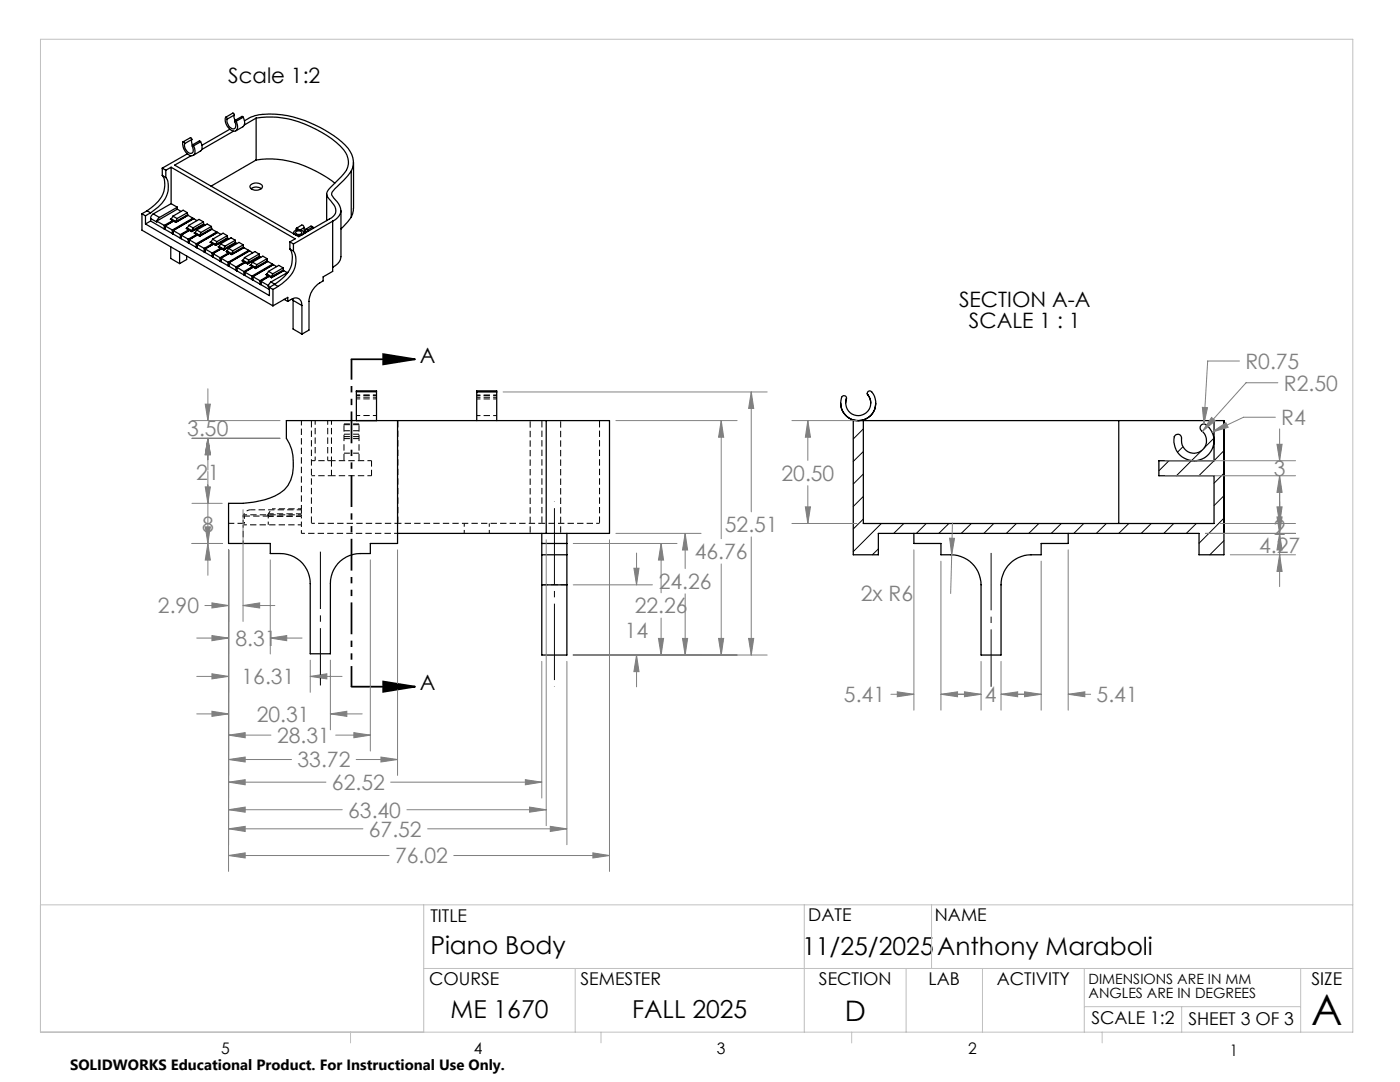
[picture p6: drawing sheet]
<svg xmlns="http://www.w3.org/2000/svg" width="279mm" height="216mm" viewBox="0 0 279 216" stroke-linecap="round" stroke-linejoin="round" font-family="sans-serif">
<g fill="none" stroke="#000" stroke-width=".2" stroke-dasharray="1.3 .6" stroke-dashoffset=".5" stroke-linecap="butt">
<path d="M71.2 79.3h4M71.2 78.8h4M71.2 79.6h4M75.2 78.9h-4M99.2 79.3h-4M99.2 78.8h-4M99.2 79.6h-4M99.2 78.9h-4M62.2 94.9h4M62.2 91.9h4M71.2 82.9h4M95.2 82.9h4"/>
<path d="M48.5 104.7h11.7M60.2 101.7v1M108.2 104.4h-28.8"/>
</g>
<path d="M62.2 83.9v20.5M68.7 84.7v7.2M71.7 84.7v7.2M79.4 83.9v20.5M105.8 83.9v22.5M108.2 83.9v20.5M111.9 106.4v-22.5M119.7 104.4v-20.5" fill="none" stroke="#000" stroke-width=".2" stroke-dasharray="1.3 .6" stroke-dashoffset="-.1" stroke-linecap="butt"/>
<path d="M48.5 104.4v-1.2M48.6 102.7h11.6M53.5 102.5l.8-1M54.3 101.5h5.9M62.2 104.4h17.2M79.4 106.4h-19.2M92.7 104.4v2M97.7 106.4v-2M119.7 104.4h-11.5" fill="none" stroke="#000" stroke-width=".2" stroke-dasharray="1.3 .6" stroke-dashoffset=".6" stroke-linecap="butt"/>
<path d="M66.2 94.9v-3M68.7 90.4h3M71.7 84.7h-3M71.7 87.1h-3M71.7 87.5h-3M71.7 86h-3M71.7 84.6h-3M71.7 86.6h-3M74.2 94.9v-3M48.5 104.4h-2.9" fill="none" stroke="#000" stroke-width=".2" stroke-dasharray="1.3 .6" stroke-dashoffset=".1" stroke-linecap="butt"/>
<path d="M60.2 83.9v17.8M50 101.7h10.2" fill="none" stroke="#000" stroke-width=".2" stroke-dasharray="1.3 .6" stroke-dashoffset=".3" stroke-linecap="butt"/>
<path d="M62.9 83.9v8M65.4 91.9v-8M66.2 94.9h8M66.2 91.9h8M66.2 91.9v-8M50 101.7a1.5 1.5 0 0 0-1.5 1.5" fill="none" stroke="#000" stroke-width=".2" stroke-dasharray="1.3 .6" stroke-dashoffset=".4" stroke-linecap="butt"/>
<path d="M48.5 104.7v3.7M48.8 103v1.4" fill="none" stroke="#000" stroke-width=".2" stroke-dasharray="1.3 .6" stroke-dashoffset=".7" stroke-linecap="butt"/>
<path d="M53.5 103v1.7M60.2 104.7v1.7M60.2 103v1.7" fill="none" stroke="#000" stroke-width=".2" stroke-dasharray="1.3 .6" stroke-dashoffset=".9" stroke-linecap="butt"/>
<path d="M68.7 84.6v.1M71.7 84.6v.1M48.5 102.7h.1M48.5 102.7v.5M48.5 104.4h.3M48.8 103l-.3-.3M53.5 103l-.2-.3M53.5 102.5v.5M60.2 103v-.3M108.2 116.7h5" fill="none" stroke="#000" stroke-width=".2" stroke-dasharray="1.3 .6" stroke-linecap="butt"/>
<path d="M53.5 103h6.7M53.5 103h-4.7M60.2 102.5h-6.7" fill="none" stroke="#000" stroke-width=".2" stroke-dasharray="1.3 .6" stroke-dashoffset=".2" stroke-linecap="butt"/>
<g fill="none" stroke="#000" stroke-width=".25">
<path d="M32.4 35a4.2 4.2 0 0 1-.2 4.3l-1.3 1.6-1.5 1.2M32.4 33.5l.7 .5M32.4 35l.7 .4M32.4 33.5v1.5M33.1 35.4a4.2 4.2 0 0 1-.2 4.3l-1.3 1.6-1.5 1.2M33.1 34v1.4M34.1 33.4l24.8 14.3-1 .6M34.1 33.4l-1 .6M34.1 33.4v7.2M36.9 28.6a.25 .25 0 0 0-.1-.2 .25 .25 0 0 0-.3-.1 2.38 2.38 0 0 0 1.8 2.8 .99 .99 0 0 0 .5-1.5l-.2-.5M36.9 28.6a1.63 1.63 0 0 0 1.3 2 1.08 1.08 0 0 0 .1-1.6l.2-.1 .1 .2M37.4 30.7l-5 2.8"/>
<path d="M38.3 27.8l-.1 .4 .2 .7M38.3 27.8l-.3-.4-1.5 .9M38.3 27.8l-1.4 .8M40 28.3a1.43 1.43 0 0 1 0 1.9l-1.4 .8M40 28.3l-.2-.2-1.4 .8M40 28.3l-1.4 .8M45.3 23.8l-.1-.4a1.3 1.3 0 0 0 .1 1.6 1.54 1.54 0 0 0 1.8 1 1.52 1.52 0 0 0 0-1.8M45.3 23.8a1.62 1.62 0 0 0 1.4 1.9 1.25 1.25 0 0 0 .1-1.6l.1-.1 .2 .2M45.9 25.8l-5.6 3.2M46.6 26.2l-6.3 3.6M46.7 23v.5l.2 .5M46.7 23l-.2-.5-1.5 .9"/>
<path d="M46.7 23l-1.4 .8M48.5 23.4a1.49 1.49 0 0 1 0 1.9l-1.4 .8M48.5 23.4l-.2-.2-1.5 .9M48.5 23.4l-1.4 .8M48.8 24.1a8.5 8.5 0 0 1 6.2-1.3 23.4 23.4 0 0 1 14.5 6.8 4.1 4.1 0 0 1 .6 4.5M50 36.9a1.59 1.59 0 0 1 2.4 .3 1.45 1.45 0 0 1-2.5 .1zM50.1 37.6a1.77 1.77 0 0 1 2 0M51.1 23.6a19 19 0 0 1 13.1 2.8 12.5 12.5 0 0 1 5.1 4.6 3.6 3.6 0 0 1-1.2 4.3 14.9 14.9 0 0 0-2.9 3.2 1.68 1.68 0 0 0 .9 1.6l.3 .4a1.83 1.83 0 0 1-.7 3.2l-6.1 3.5-24.7-14.3 3.2-1.8M51.1 31.9a20.5 20.5 0 0 1 15.7 4.6M51.1 23.6l-2.3 1.3M51.1 31.9l-9 5.2M51.1 23.6v8.3"/>
<path d="M65.2 38.7v5.3M70.1 34.1l-.7 1-3.1 3.2a.88 .88 0 0 0 .3 1.2 3.1 3.1 0 0 1 1.3 3.2 3.1 3.1 0 0 1-1.5 1.4M70.1 34.1v9.3M70.6 32.4v9.2M28.3 42.7v3.2l26.2 15.1M28.3 42.7l.7 .4M29 43.1v1.6M29 44.7l24.8 14.3v-1.6M29.4 42.1l-1.1 .6M29.4 42.1l.7 .4M30.1 42.5l-1.1 .6M30.1 44.1l2.7 1.6"/>
<path d="M30.1 44.1l-1.1 .6M30.1 43.6v.5M30.1 43.6l1.2 .7v-.2M30.6 42.7l-.4 .4-.1 .5M30.6 42.7l1.2 .7M31.3 44.1l1.5 .9M31.3 44.1h.1M31.8 43.4l-.5 .7M32.8 45.7l.1 .1M32.8 45l.1 .1M32.8 45v.7M32.9 45.1h.1"/>
<path d="M32.9 45.1v.7M32.9 45.8l1.5 .8M32.9 45.1l1.5 .8M34 43.7l1.1 .6M34 43.7l.5 .3M34.1 49.2v2.4l1.7 1M34.1 40.6l1.3 .7M34.1 40.6l-3.5 2.1M34.2 43.7l.9 .5M34.2 43.7v.1M34.2 43.6l-.2 .1M34.4 46.6h.1"/>
<path d="M34.4 45.9l.1 .1M34.4 45.9v.7M34.5 44l.1 .1M34.5 44l-1.7 1M34.5 46l.1 .7M34.5 46h.1M34.5 43.1l-.3 .6M34.5 43.1l.8 .5M34.6 46.7l1.4 .8M34.6 46l1.4 .8M34.6 46v.7M34.6 44.1l-1.7 1"/>
<path d="M34.6 44.1l.5 .3M35.1 44.3v.1M35.1 44.2v.1M35.3 43.6l-.2 .6M35.4 41.7l.7 .5M35.4 41.3v.4M35.4 41.7l-4.1 2.4M35.4 41.3l-3.6 2.1M35.8 50.3v2.3M36 47.5h.1M36 46.8l.1 .1M36 46.8v.7"/>
<path d="M36.1 46.9l.1 .7M36.1 46.9h.1M36.2 47.6l1.4 .8M36.2 46.9l1.4 .8M36.2 46.9v.7M37.2 45.6l.6 .3M37.2 45.6l.4 .3M37.3 51.1v.7l-1.5 .8M37.4 45.5l.9 .5M37.4 45.5v.1M37.4 42.4v.5M37.4 42.4l-.9-.5-2 1.2"/>
<path d="M37.4 42.4l-2.1 1.2M37.4 45.5l-.2 .1M37.4 42.9v.1M37.4 42.9l-2.3 1.3M37.5 43h.1M37.5 43l-2.4 1.4M37.5 43l1 .5M37.6 48.4h.1M37.6 47.7l.1 .1M37.6 47.7v.7M37.6 45.9h.2M37.6 45.9l-1.6 .9"/>
<path d="M37.7 45l.8 .5M37.7 45l-.3 .5M37.7 47.8v.7M37.7 47.8h.1M37.7 48.5l1.5 .9M37.7 47.8l1.5 .8M37.8 45.9v.1M37.8 45.9l-1.7 1M37.8 45.9l.5 .3M37.8 46l-1.6 .9M38.3 46.2h.1M38.3 46v.2"/>
<path d="M38.5 43.5l.1 .1M38.5 43.5l-4.1 2.4M38.5 45.5l-.2 .5M38.6 43.6h.1M38.7 43.6l-4.2 2.4M38.7 43.6l.6 .4M38.8 46.5l.6 .3M38.8 46.5l.4 .3M38.9 46.4l1 .6M38.9 46.4v.2M39 46.4l-.2 .1M39.2 49.4h.1"/>
<path d="M39.2 48.6l.1 .2M39.2 48.6v.8M39.2 46.8h.2M39.2 46.8l-1.6 .9M39.3 45.9l.8 .5M39.3 45.9l-.4 .5M39.3 49.4v.1M39.3 48.8v.7M39.3 48.8h.1M39.3 49.5l1.4 .8M39.3 48.8l1.4 .8M39.4 46.8l-1.7 1"/>
<path d="M39.4 46.8l.5 .3M39.9 47.1h.1M39.9 47v.1M40.1 46.4l-.2 .6M40.6 44.3v.4M40.6 44.3l-.9-.5-2 1.2M40.6 44.3l-2.1 1.2M40.6 44.7v.1M40.6 44.7l-2.3 1.3M40.7 44.8l-2.4 1.4M40.7 44.8l.2 .1M40.7 50.3h.2"/>
<path d="M40.7 49.6l.2 .1M40.7 49.6v.7M40.9 49.7v.7M40.9 49.7h.1M40.9 50.4l1.4 .8M40.9 49.7l1.4 .8M41.9 48.3l.6 .3M41.9 48.3l.5 .3M42.1 48.3l1 .5M42.1 48.3v.1M42.2 48.2l-.3 .1M42.2 45.2l-.9-.5-2 1.2"/>
<path d="M42.2 45.2v.4M42.2 45.2l-2.1 1.2M42.2 45.6v.2M42.2 45.6l-2.3 1.4M42.3 45.8l-2.4 1.3M42.3 45.8l1 .5M42.3 51.2h.2M42.3 50.5l.2 .1M42.3 50.5v.7M42.4 48.6l.2 .1M42.4 47.7l.9 .5M42.4 48.6l-1.7 1"/>
<path d="M42.4 47.7l-.3 .6M42.5 51.3h.1M42.5 50.6h.1M42.5 50.6v.7M42.5 51.3l1.4 .8M42.5 50.6l1.4 .8M42.6 48.7h.1M42.6 48.7l-1.7 1M42.6 48.7l.5 .3M43.1 48.9v.1M43.1 48.8v.1M43.3 46.3l.1 .1"/>
<path d="M43.3 46.3l-4.1 2.3M43.3 48.2l-.2 .6M43.4 46.4h.1M43.4 46.4l-4.1 2.4M43.4 46.4l.7 .4M43.6 49.2l.5 .4M43.6 49.2l.4 .3M43.7 49.2l1 .5M43.7 49.2v.1M43.7 49.1l-.1 .1M43.9 52.1h.2M43.9 51.4l.2 .1"/>
<path d="M43.9 51.4v.7M44 49.5l.2 .1M44 48.6l.9 .5M44 49.5l-1.7 1M44 48.6l-.3 .6M44.1 51.5v.7M44.1 51.5h.1M44.1 52.2l1.4 .8M44.1 51.5l1.4 .9M44.2 49.6l-1.7 1M44.2 49.6l.5 .3M44.7 49.8v.1"/>
<path d="M44.7 49.7v.1M44.9 49.1l-.2 .6M45.2 50.2l.5 .3M45.2 50.2l.4 .2M45.3 50.1l.9 .5M45.3 50.1v.1M45.3 50.1l-.1 .1M45.4 47l-.9-.5-2.1 1.2M45.4 47v.4M45.4 47l-2.1 1.2M45.4 47.4v.2M45.4 47.4l-2.3 1.4"/>
<path d="M45.5 47.6l-2.4 1.3M45.5 47.6l.2 .1M45.5 47.6l-2.4 1.4M45.5 53l.1 .1M45.5 52.4h.1M45.5 52.4v.6M45.6 50.4l.2 .1M45.6 50.4l-1.7 1M45.6 49.6l-.3 .5M45.6 49.6l.9 .5M45.6 52.4l.1 .7M45.6 52.4h.1"/>
<path d="M45.7 53.1l1.4 .8M45.7 52.4l1.4 .9M45.7 52.4v.7M45.8 50.5v.1M45.8 50.5l-1.7 1M45.8 50.5l.4 .3M45.8 50.6l-1.7 .9M45.8 50.6l.4 .2M46.2 50.8h.1M46.2 50.6v.2M46.5 50.1l-.3 .5M47 47.9l-.9-.5-2.1 1.2"/>
<path d="M47 47.9v.5M47 47.9l-2.1 1.2M47 48.4v.1M47 48.4l-2.3 1.3M47 48.5h.1M47 48.5l-2.3 1.3M47.1 48.5l.2 .1M47.1 48.5l-2.4 1.4M47.1 53.9l.1 .1M47.1 53.3h.1M47.1 53.3v.6M47.2 53.3h.1"/>
<path d="M47.2 53.3l.1 .7M47.3 54h.1M47.3 54l1.4 .9M47.3 53.3l1.4 .9M48.3 52l.6 .3M48.3 52l.5 .3M48.5 51.9l.9 .6M48.5 51.9v.2M48.5 51.9l-.2 .1M48.5 48.9l.1 .4M48.5 48.9l-.8-.5-2.1 1.2M48.5 48.9l-2 1.2"/>
<path d="M48.6 49.3v.1M48.6 49.3l-2.4 1.3M48.6 49.4h.1M48.6 49.4l-2.4 1.4M48.7 54.9h.1M48.7 54.2l.1 .1M48.7 49.4l.9 .6M48.7 54.2v.7M48.7 49.4l-2.5 1.4M48.8 52.3l.2 .1M48.8 52.3l-1.7 1M48.8 51.4l-.3 .5"/>
<path d="M48.8 51.4l.8 .5M48.8 54.9l.1 .1M48.8 54.3h.1M48.8 54.3l.1 .7M48.9 55l1.4 .8M48.9 54.3l1.4 .8M49 52.4h.1M49 52.4l-1.8 .9M49 52.4l.4 .2M49 52.4l.4 .3M49 52.4l-1.7 .9M49.4 52.6v.1"/>
<path d="M49.4 52.5v.1M49.6 50l.1 .1M49.6 51.9l-.2 .6M49.6 50l-4.1 2.4M49.8 50.1l-4.2 2.3M49.8 50.1l.6 .3M49.8 50.1l-4.1 2.3M49.9 53l.6 .2M49.9 53l.5 .2M50.1 52.8l.9 .6M50.1 52.8v.2M50.1 52.8l-.2 .2"/>
<path d="M50.3 55.8h.1M50.3 55.1l.1 .1M50.3 55.1v.7M50.4 53.2l.2 .1M50.4 53.2l-1.7 1M50.4 52.3l-.3 .5M50.4 52.3l.9 .5M50.4 55.8l.1 .1M50.4 55.2h.1M50.4 55.2v.6M50.5 55.9l1.4 .8M50.5 55.2l1.4 .8"/>
<path d="M50.5 55.2v.7M50.6 53.3h.1M50.6 53.3l-1.8 1M50.6 53.3l.4 .2M50.6 53.3l.4 .3M50.6 53.3l-1.7 1M51 53.5v.1M51 53.4v.1M51.3 52.8l-.3 .6M51.7 50.7l-.8-.5-2.1 1.2M51.7 50.7l.1 .4M51.7 50.7l-2.1 1.2"/>
<path d="M51.8 51.1v.2M51.8 51.1l-2.4 1.4M51.9 51.3l-2.5 1.3M51.9 51.3l.1 .1M51.9 51.3l-2.5 1.4M51.9 56.7h.1M51.9 56l.1 .1M51.9 56v.7M52 56.1l.1 .7M52 56.1h.1M52.1 56.8l1.7 1M52.1 56.1v.7"/>
<path d="M52.1 56.1l1.5 .9M53.1 54.8l.6 .3M53.1 54.8l.5 .2M53.3 54.7l.9 .5M53.3 54.7v.1M53.3 51.6v.4M53.3 51.6l-.8-.5-2.1 1.2M53.3 51.6l-2 1.2M53.3 54.7l-.2 .1M53.3 52v.2M53.3 52l-2.3 1.4M53.4 52.2l-2.4 1.3"/>
<path d="M53.4 52.2l1 .5M53.4 52.2l-2.4 1.4M53.6 55l.1 .1M53.6 57v.2M53.6 57h.1M53.6 55l-1.7 1M53.6 57.2l.2 .1M53.6 54.2l-.3 .5M53.6 54.2l.8 .4M53.7 55.1h.1M53.7 55.1l-1.7 1M53.7 55.1l.5 .3"/>
<path d="M53.7 55.1l-1.6 1M53.8 57.4l.7 .3M54.1 56.3l-.5 .7M54.1 56.3l.8 .4M54.2 55.4h.1M54.2 55.2v.2M54.4 52.7l.1 .1M54.4 52.7l-4.1 2.4M54.4 54.6l-.2 .6M54.5 57.7v3.3M54.6 52.8l-4.2 2.4M54.6 52.8l.6 .4"/>
<path d="M54.6 52.8l-4.1 2.4M54.8 56.8l-1 .6M54.8 56.8l.7 .4M55.5 57.2l-1 .5M56.5 53.4l.1 .5M56.5 53.4l-.9-.4-2 1.2M56.5 53.4l-2.1 1.2M56.6 54h.1M56.6 54l-2.4 1.4M56.6 53.9v.1M56.6 53.9l-2.4 1.3M56.6 54l.7 .4"/>
<path d="M56.7 59.7l.7 .4M57.5 54.3l-3.4 2M57.9 49.7a4.7 4.7 0 0 1-1.6 5.9l-1.5 1.2M57.9 49.7l.7 .4M57.9 48.3l.7 .4M57.9 48.3v1.4M58.5 59.6v.3M58.5 59.9l1.8 1.1M58.5 59.9v5.8l1.8 1M58.6 50.1a4.7 4.7 0 0 1-1.6 5.9l-1.5 1.2M58.6 48.7v1.4M58.6 46.4v.2"/>
<path d="M58.7 46.1a1.39 1.39 0 0 1 1.9 .2 1.11 1.11 0 0 1-1 .7 1.11 1.11 0 0 1-1-.6zM59.1 46.2a.7 .7 0 0 1 1.1 .3 .67 .67 0 0 1-.6 .3 .67 .67 0 0 1-.6-.5zM59.6 45.9l-.4-.4-.1 .4M60.6 46.4v.3M60.7 45.4l.2 1.1M60.7 45.4l-.2-.4-.3-.1-1 .6M60.7 45.4l-.8 .5M60.9 46.3l.1 .1M61.3 45.9l-.1-.1h-.2l.1 .6M61.3 45.9l.2 .2M62.4 45.3l-.3-.2-1.1 .7M62.4 45.3l-1.1 .6"/>
<path d="M62.4 45.3l.1 .2M66.4 44.1v10.1l-1.9 1v.9a4.7 4.7 0 0 0-2.8 4v5.8l-1.4 .8M66.4 44.1l-7.8 4.6M68 51.2a2.46 2.46 0 0 1-1.6 2.1M68.1 42.1v9.1M70.1 43.4l-2 2.3M70.5 41.6l-.1 1.1-.3 .7M57.4 60.1l.7-.4a1.31 1.31 0 0 1 1.5-.1 1.31 1.31 0 0 1 .7 1.4M57.4 60.1v-.8l-2.9 1.7M60.3 61v5.7M71.1 78.2v5.7M71.1 78.2v-.2h4v.2"/>
<path d="M71.1 78.2h4M75.1 78.2v5.7M95.1 78.2v5.7M95.1 78.2v-.2h4v.2M95.1 78.2h4M99.1 78.2v5.7M168.9 79.6l-.1 .8M168.9 79.4v.2M173.1 78.5l.1 .3M173.2 78.8a2.43 2.43 0 0 1 .6 1.6M173.2 78.8a.49 .49 0 0 1 .1-.7 .49 .49 0 0 1 .7 .1 3.5 3.5 0 0 1-2.1 5.7 3.5 3.5 0 0 1-3.8-4.8l.3-.1a.48 .48 0 0 1 .5 .6M173.2 78.8a2.51 2.51 0 0 1-1.4 4.1 2.51 2.51 0 0 1-2.9-3.3"/>
<path d="M57.1 83.9h22.2v24.5h-5.4v2.1a7.5 7.5 0 0 0-6 1.4 6 6 0 0 0-2 4.6v14h-4v-14a5.9 5.9 0 0 0-6-6h-2v-2.1h-8.3v-8a18.6 18.6 0 0 0 10.3-2 6.5 6.5 0 0 0 2.6-6.3 7.8 7.8 0 0 0-1.4-4.6zM79.3 83.9h29.7M109 83.9h12.6v22.5h-12.6M109 83.9v22.5M167.8 80.4a3.5 3.5 0 0 0 3.5 3.5 3.5 3.5 0 0 0 3.5-3.5M172.3 83.9h51M172.3 83.9h-2v26.8h5v-4.3h64v4.3h5v-26.8h-2M172.3 83.9v20.6h70v-9.6h-11v-3h11v-8M223.3 83.9h19M223.3 83.9v20.6M234.5 86.9a.74 .74 0 0 1 .9-.2 .74 .74 0 0 1 .4 .8 2.52 2.52 0 0 0 3.5 2.7 2.52 2.52 0 0 0 .3-4.4 .74 .74 0 0 1 .1-1 .74 .74 0 0 1 1 0 4 4 0 0 1-1.1 6.9 4 4 0 0 1-5.1-4.8zM79.3 106.4h29.7"/>
<path d="M108.1 110.7v6M108.1 108.4h5M108.1 106.4v4.3M108.1 116.7v14h5v-14M108.1 110.7h5M108.1 116.7h5M113.1 110.7v6M113.1 106.4v4.3M182.4 106.4v2h5.4v2.3a7.5 7.5 0 0 1 5.7 1.3 6 6 0 0 1 2.3 4.7v14h4v-14a6 6 0 0 1 6-6h2v-2.3h5.4v-2"/>
</g>
<g fill="none" stroke="#000" stroke-width=".2">
<path d="M172.3 85.6l-2 2M172.3 90.1l-2 2M172.3 94.6l-2 2M172.3 99.1l-2 2M233.3 91.9l-2 2M236.1 89.1l-1.1 1.1M237.8 91.9l-3 3M239.8 90l-2 1.9M242.3 87.5l-2 1.9M242.3 87.4v.1M244.3 89.9l-5 5M244.3 94.4l-2 2"/>
<path d="M244.3 98.9l-2 2M172.3 103.6l-2 2M175.3 109.5l-1.2 1.2M175.9 104.5l-5.6 5.6M180.4 104.5l-2 1.9M184.9 104.5l-2 1.9M189.4 104.5l-2 1.9M193.9 104.5l-2.1 1.9M198.3 104.5l-1.9 1.9M202.8 104.5l-2 1.9M207.3 104.5l-2 1.9M211.8 104.5l-2 1.9"/>
<path d="M216.3 104.5l-2 1.9M220.8 104.5l-2 1.9M225.3 104.5l-2 1.9M229.8 104.5l-2 1.9M234.2 104.5l-1.9 1.9M238.8 104.5l-2.1 1.9M244.3 103.4l-5 5M244.3 107.9l-2.9 2.8"/>
</g>
<path d="M70.1 71.7h12.7M76.5 70.7l6.3 1-6.3 1zM70.1 137h12.7M76.5 136l6.3 1-6.3 1z" fill="none" stroke="#000" stroke-width=".35"/>
<g fill="none" stroke="#808080" stroke-width=".2">
<path d="M41.5 77.6v6.3M100.4 78.2h52.7M149.9 78.2l.5 3.3h-1zM149.9 78.2v23.9M247.4 72h-6.4l-.7 12.6M255 76.4h-6.3l-8.7 9.7M38.3 83.9h17.6M38.3 87.5h17.6M41 80.6h1l-.5 3.3zM41 97.2h1l-.5 3.2zM41.5 87.5l.5 3.2h-1zM41.5 87.5v6.3"/>
<path d="M41.5 94.1v20.7M122.9 83.9h24.2M143.9 83.9l.5 3.3h-1zM143.9 83.9v23.6M158 83.9h13M161.2 83.9l.5 3.3h-1zM161.2 83.9v8M161.2 96.9v7.6M232.6 91.9h26M232.6 94.9h26M240 81.3l1 .1-.7 3.2zM241.8 83.3l.7 .7-2.5 2.1z"/>
<path d="M241.9 86.2l2.8-1.9 .4 1zM254.5 83.3h-6.3l-6.3 2.9M254.8 88.7h1.1l-.5 3.2zM255.4 94.9l.5 3.3h-1.1zM255.4 85.6v6.3M255.4 94.9v22.2M38.3 108.4h6M38.3 100.4h6M41 105.1h1l-.5 3.3zM41.5 108.4l.5 3.4h-1zM45.6 109.7v64.2M48.5 101.7v22.3"/>
<path d="M53.9 111.7v18.8M73.9 111.7v38.2M79.3 109.7v45M109 107.7v57M114.4 108.4h20.7M114.4 116.7h15.8M121.6 107.7v66.2M122.9 106.4h17M126.5 113.4h1l-.5 3.3zM127 110.3v6.4M131.9 108.4l.5 3.4h-1zM131.9 108.4v9.9"/>
<path d="M136.7 106.4l.5 3.3h-1zM136.7 106.4v7.1M136.7 118.5v12.2M143.9 112.5v18.2M149.9 107.1v23.6M158 104.5h13M160.7 101.1h1l-.5 3.4zM182.4 109.7v32M187.8 112v29.7M189.5 107.4h1l-.6 3.3zM189.9 110.7l-.2 7.7M190.1 104.4l-.2 6.3"/>
<path d="M207.8 112v29.7M213.2 109.7v32M240.6 106.4h18M243.6 104.5h15M245.5 110.7h13.1M254.8 101.1h1.1l-.5 3.4zM254.8 103.2h1.1l-.5 3.2zM255.4 106.4l.5 3.3h-1.1zM255.4 110.7l.5 3.3h-1.1zM39.3 135h6.3M39.3 127.3h6.3M40.9 120.8h4.7"/>
<path d="M42.3 134.4l3.3 .6-3.3 .5zM42.3 126.8l3.3 .5-3.3 .5zM42.3 120.3l3.3 .5-3.3 .5zM48.5 120.8l3.3-.5v1zM48.5 120.8h6.4M53.9 127.3l3.3-.5v1zM53.9 127.3h6.4M61.9 135l3.3-.6v1.1zM61.9 131.7v6.4M61.9 135h6.4M65.9 131.7v13.9M108.1 132v27.2"/>
<path d="M113.1 132v36.6M114.4 130.7h38.7M127 130.7l.5 3.3h-1zM127 130.7v6.4M131.4 127.4h1l-.5 3.3zM131.9 123.3v7.4M136.2 127.4h1l-.5 3.3zM143.4 127.4h1l-.5 3.3zM149.4 127.4h1l-.5 3.3zM177.8 138.5h4.6M179.1 138l3.3 .5-3.3 .5zM187.8 138.5l3.3-.5v1z"/>
<path d="M187.8 138.5h8M192.5 138l3.3 .5-3.3 .5zM195.8 132v9.7M199.8 138.5l3.3-.5v1zM199.8 138.5h8M199.8 132v9.7M204.5 138l3.3 .5-3.3 .5zM213.2 138.5l3.3-.5v1zM213.2 138.5h4.5M39.3 142.5h6.3M42.3 141.9l3.3 .6-3.3 .4zM45.6 156.1l3.3-.5v1z"/>
<path d="M45.6 151.6l3.3-.5v.9zM45.6 146.7l3.3-.5v1zM45.6 156.1h19.5M45.6 151.6h12.6M45.6 146.7h8.5M65.9 142.5l3.3-.6v1zM65.9 142.5h6.4M67 146.7h6.9M70.6 146.2l3.3 .5-3.3 .5zM71.1 151.6h8.2M76 151.1l3.3 .5-3.3 .4zM78 156.1h30.1"/>
<path d="M104.8 155.6l3.3 .5-3.3 .5zM45.6 170.7l3.3-.5v1zM45.6 165.4l3.3-.5v1zM45.6 161.6l3.3-.6v1.1zM45.6 170.7h32M45.6 165.4h26.8M45.6 161.6h22.7M81.2 161.6h27.8M85.3 165.4h27.8M90.6 170.7h31M105.7 161l3.3 .6-3.3 .5zM109.8 164.9l3.3 .5-3.3 .5z"/>
<path d="M118.3 170.2l3.3 .5-3.3 .5z"/>
</g>
<path d="M110.7 137v-36.9" fill="none" stroke="#000" stroke-width=".2" stroke-dasharray="15.2 1.3 1.3 1.3" stroke-dashoffset="-1.3" stroke-linecap="butt"/>
<path d="M63.9 136.8v-26.7M197.8 137v-26.7" fill="none" stroke="#000" stroke-width=".2" stroke-dasharray="15.2 1.3 1.3 1.3" stroke-dashoffset="3.8" stroke-linecap="butt"/>
<path d="M70.2 71.7v65.3" fill="none" stroke="#000" stroke-width=".35" stroke-dasharray="6.3 1.3 1.3 1.3 1.3 1.3" stroke-dashoffset="2.3" stroke-linecap="butt"/>
<g fill="none" stroke="#c0c0c0" stroke-width=".2">
<path d="M8.1 7.8h261.9v198.2h-261.9zM8.1 180.6h261.9M84.6 180.6v25.4M84.6 193.3h185.4M114.8 193.3v12.7M160.5 180.6v25.4M180.8 193.3v12.7M185.9 180.6v12.7M196.1 193.3v12.7M216.4 193.3v12.7M259.6 193.3v12.7M70 206v2.1"/>
<path d="M119.9 206v2.1M170 206v2.1M216.4 200.9h43.2M220 206v2.1M235.8 200.9v5.1"/>
</g>
<path d="M76.5 70.7l6.3 1-6.3 1zM76.5 136l6.3 1-6.3 1z" fill="#000"/>
<path d="M45.6 170.7l3.3-.5v1zM118.3 170.2l3.3 .5-3.3 .5zM45.6 165.4l3.3-.5v1zM109.8 164.9l3.3 .5-3.3 .5zM45.6 161.6l3.3-.6v1.1zM105.7 161l3.3 .6-3.3 .5zM45.6 156.1l3.3-.5v1zM104.8 155.6l3.3 .5-3.3 .5zM45.6 151.6l3.3-.5v.9zM76 151.1l3.3 .5-3.3 .4zM45.6 146.7l3.3-.5v1zM70.6 146.2l3.3 .5-3.3 .5zM42.3 141.9l3.3 .6-3.3 .4zM65.9 142.5l3.3-.6v1zM42.3 134.4l3.3 .6-3.3 .5zM61.9 135l3.3-.6v1.1zM42.3 126.8l3.3 .5-3.3 .5zM53.9 127.3l3.3-.5v1zM143.4 127.4h1l-.5 3.3zM143.9 83.9l.5 3.3h-1zM149.4 127.4h1l-.5 3.3zM149.9 78.2l.5 3.3h-1zM136.2 127.4h1l-.5 3.3zM136.7 106.4l.5 3.3h-1zM131.4 127.4h1l-.5 3.3zM131.9 108.4l.5 3.4h-1zM127 130.7l.5 3.3h-1zM126.5 113.4h1l-.5 3.3zM42.3 120.3l3.3 .5-3.3 .5zM48.5 120.8l3.3-.5v1zM41 80.6h1l-.5 3.3zM41.5 87.5l.5 3.2h-1zM41.5 108.4l.5 3.4h-1zM41 97.2h1l-.5 3.2zM41 105.1h1l-.5 3.3zM41.5 87.5l.5 3.2h-1zM241.8 83.3l-1.8 2.8 2.5-2.1zM241.9 86.2l3.2-.9-.4-1zM240 81.3l.3 3.3 .7-3.2zM161.2 83.9l.5 3.3h-1zM160.7 101.1h1l-.5 3.4zM179.1 138l3.3 .5-3.3 .5zM187.8 138.5l3.3-.5v1zM189.5 107.4l.4 3.3 .6-3.3zM192.5 138l3.3 .5-3.3 .5zM199.8 138.5l3.3-.5v1zM204.5 138l3.3 .5-3.3 .5zM213.2 138.5l3.3-.5v1zM254.8 88.7h1.1l-.5 3.2zM255.4 94.9l.5 3.3h-1.1zM255.4 106.4l.5 3.3h-1.1zM254.8 101.1h1.1l-.5 3.4zM255.4 110.7l.5 3.3h-1.1zM254.8 103.2h1.1l-.5 3.2z" fill="#808080"/>
<text font-size="8.5" x="261.7" y="204.6">A</text>
<text font-size="5.6" x="168.6" y="203.7">D</text>
<g font-size="4.9">
<text x="85.9" y="190.4">Piano Body</text>
<text x="160.1" y="190.5">11/25/2025</text>
<text x="187" y="190.5">Anthony Maraboli</text>
<text x="89.9" y="203.2">ME 1670</text>
<text x="126.2" y="203.1">FALL 2025</text>
</g>
<g font-size="4.2">
<text x="45.6" y="16.5">Scale 1:2</text>
<text x="191.4" y="61.3">SECTION A-A</text>
<text x="193.4" y="65.5">SCALE 1 : 1</text>
<text x="83.8" y="72.4">A</text>
<text x="83.8" y="137.7">A</text>
</g>
<g font-size="4.2" fill="#808080">
<text x="248.5" y="73.6">R0.75</text>
<text x="256.2" y="77.9">R2.50</text>
<text x="37.4" y="87">3.50</text>
<text x="255.7" y="84.8">R4</text>
<text x="39.1" y="95.8">21</text>
<text x="156" y="96">20.50</text>
<text x="254.2" y="94.9">3</text>
<text x="40.3" y="106.2">8</text>
<text x="144.7" y="106.2">52.51</text>
<text x="254.2" y="106.7">2</text>
<text x="138.7" y="111.6">46.76</text>
<text x="251.3" y="110.3">4.27</text>
<text x="131.5" y="117.6">24.26</text>
<text x="31.5" y="122.4">2.90</text>
<text x="126.7" y="122.4">22.26</text>
<text x="171.8" y="120">2x R6</text>
<text x="47" y="128.9">8.31</text>
<text x="124.7" y="127.3">14</text>
<text x="48.2" y="136.5">16.31</text>
<text x="168.4" y="140.1">5.41</text>
<text x="196.6" y="140.1">4</text>
<text x="218.9" y="140.1">5.41</text>
<text x="51.2" y="144">20.31</text>
<text x="55.3" y="148.3">28.31</text>
<text x="59.4" y="153.1">33.72</text>
<text x="66.3" y="157.7">62.52</text>
<text x="69.5" y="163.1">63.40</text>
<text x="73.6" y="167">67.52</text>
<text x="78.8" y="172.3">76.02</text>
</g>
<g font-size="3.5">
<text x="85.9" y="183.9">TITLE</text>
<text x="161.3" y="183.8">DATE</text>
<text x="186.6" y="183.8">NAME</text>
<text x="85.6" y="196.5">COURSE</text>
<text x="115.9" y="196.5">SEMESTER</text>
<text x="163.4" y="196.5">SECTION</text>
<text x="185.3" y="196.5">LAB</text>
<text x="198.9" y="196.5">ACTIVITY</text>
<text x="261.7" y="196.5">SIZE</text>
<text x="217.8" y="204.4">SCALE 1:2</text>
<text x="237.2" y="204.4">SHEET 3 OF 3</text>
</g>
<g font-size="3.2">
<text x="44.2" y="210.4">5</text>
<text x="94.6" y="210.3">4</text>
<text x="143.1" y="210.4">3</text>
<text x="193.2" y="210.3">2</text>
<text x="245.4" y="210.6">1</text>
</g>
<text font-size="3" x="14" y="213.5">SOLIDWORKS Educational Product. For Instructional Use Only.</text>
<g font-size="2.8">
<text x="217.2" y="196.4">DIMENSIONS ARE IN MM</text>
<text x="217.2" y="199.2">ANGLES ARE IN DEGREES</text>
</g>
</svg>
